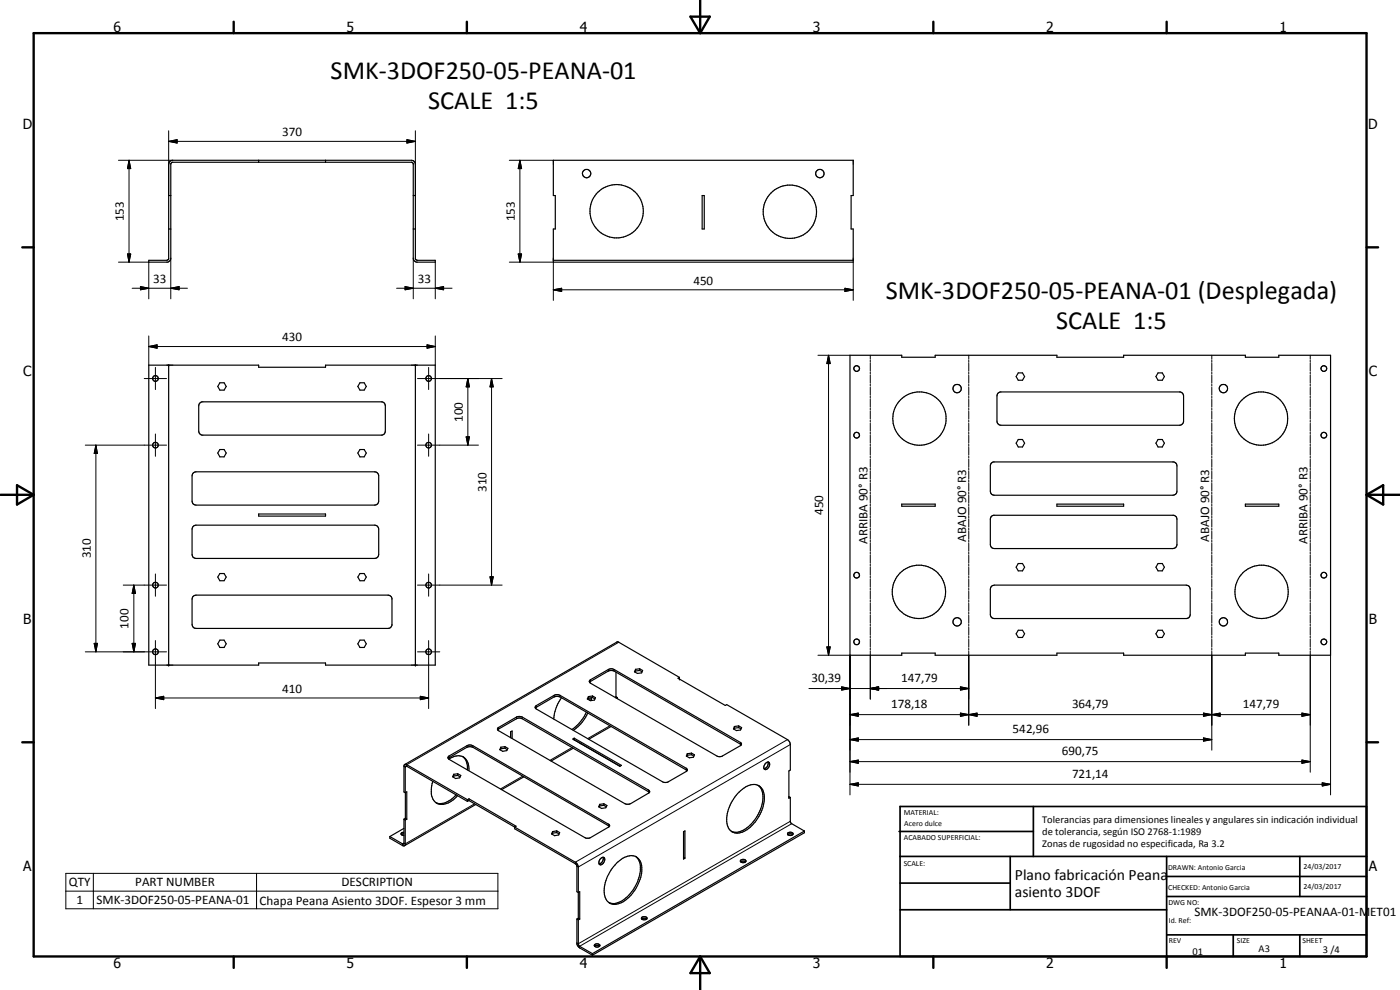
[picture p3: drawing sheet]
<svg xmlns="http://www.w3.org/2000/svg" width="420mm" height="297mm" viewBox="0 0 420 297" stroke-linecap="round" stroke-linejoin="round" font-family="sans-serif">
<g fill="none" stroke="#000" stroke-width=".35">
<path d="M50.6 58.7h.7M50.9 48.5l.9-.4 72.2 .1 .5 .6 .2 .5v28.3l.6 .5h5.3v.6h-5.6l-.7-.5-.2-.4-.1-28.7-.4-.4h-72l-.3 .4-.1 28.7-.2 .4-.7 .5h-5.6v-.6h5.4l.5-.5v-28.3zM77.6 48.1v.6M97.7 48.1v.6M124 58.7h.7M166.1 48.1h90v10.6h-.7v10h.7v10h-90v-10h.6v-10h-.6zM210.7 58.7h.7v10h-.7zM50.6 68.7h.7M124 68.7h.7M166.1 78.1h90M44.7 109.6h32.9v.6h20.1v-.6h32.9v90h-32.9v-.7h-20.1v.7h-32.9zM50.6 109.6v90"/>
<path d="M66 114.9h1.3l.6 1.1-.6 1.1h-1.3l-.6-1.1zM108 114.9h1.3l.6 1.1-.6 1.1h-1.3l-.6-1.1zM124.7 109.6v90M255.1 106.6h15.5v.6h10.1v-.6h36.5v.6h20v-.6h36.5v.6h10.1v-.6h15.5v90h-15.5v-.6h-10.1v.6h-36.5v-.6h-20v.6h-36.5v-.6h-10.1v.6h-15.5zM299.5 118l.6-.4h54.2l.6 .4 .3 .8v7.9l-.7 .8-.5 .1h-53.6l-.9-.5-.3-.7v-7.6zM305.6 111.9h1.3l.6 1.1-.6 1.1h-1.3l-.6-1.1zM347.5 111.9h1.3l.7 1.1-.7 1.1h-1.3l-.6-1.1zM59.9 121l.7-.4h54.1l.7 .4 .2 .8v7.6l-.2 .7-.7 .5h-54.1l-.7-.5-.3-.7v-7.6zM66 134.9h1.3l.6 1-.6 1.2h-1.3l-.6-1.2zM108 134.9h1.3l.6 1-.6 1.2h-1.3l-.6-1.2zM297.5 139l.6-.4h54.1l.8 .4 .2 .8v7.9l-.4 .6-.8 .3h-53.6l-.8-.3-.4-.9v-7.6zM305.6 131.9h1.3l.6 1.1-.6 1.1h-1.3l-.6-1.1z"/>
<path d="M347.5 131.9h1.3l.7 1.1-.7 1.1h-1.3l-.6-1.1zM57.9 142l.9-.4h53.9l.5 .2 .5 .9v7.7l-.5 .9-.8 .3h-53.6l-.9-.5-.3-.7v-7.7zM57.9 158l.9-.4h53.9l.5 .2 .5 .9v7.7l-.5 .9-.8 .3h-53.6l-.9-.5-.3-.7v-7.7zM77.6 154.2h20.1v.7h-20.1zM270.6 151.3h10.1v.6h-10.1zM297.5 155l.6-.4h54.1l.8 .4 .2 .8v7.9l-.4 .6-.8 .3h-53.6l-.8-.3-.4-.9v-7.6zM317.2 151.3h20v.6h-20zM373.7 151.3h10.1v.6h-10.1zM57.9 179l.9-.4h57.6l.8 .2 .4 .7v8.1l-.6 .9-.6 .1h-57.6l-.5-.1-.4-.4-.3-.7v-7.7zM66 172.1h1.3l.6 1-.6 1.1h-1.3l-.6-1.1zM108 172.1h1.3l.6 1-.6 1.1h-1.3l-.6-1.1zM297.5 176l.9-.4h57.6l.9 .4 .3 .8v7.6l-.4 .9-.8 .3h-57.6l-.8-.3-.4-.9v-7.6z"/>
<path d="M305.6 169.1h1.3l.6 1.1-.6 1.1h-1.3l-.6-1.1zM347.5 169.1h1.3l.7 1.1-.7 1.1h-1.3l-.6-1.1zM66 192.1h1.3l.6 1.1-.6 1.1h-1.3l-.6-1.1zM108 192.1h1.3l.6 1.1-.6 1.1h-1.3l-.6-1.1zM305.6 189.1h1.3l.6 1.1-.6 1.1h-1.3l-.6-1.1zM347.5 189.1h1.3l.7 1.1-.7 1.1h-1.3l-.6-1.1zM149.4 219l38.1 22.1 .5 .2 1.3-.2 5.6-3.4M149.4 219l.1-.6 5.5-3.3 .7-.1 1 .1 37.9 21.9 .4 .4-.1 .3M149.4 219l5.6-3.4 .7-.2 1 .2 38.2 22.2M160.7 212.5l-.1-.4 .3-.4 5.4-3.1 .7-.2 1.1 .2 37.8 21.9 .4 .4-.1 .3M160.7 212.5l38.4 22.2h1.3l5.8-3.5M160.7 212.5l5.6-3.4 .7-.2 1.1 .2 38.1 22.2"/>
<path d="M168.5 209.4a12.6 12.6 0 0 0-2.3 6.3M176 213.7a11.8 11.8 0 0 1-4.4 5.2M176.4 214a12.3 12.3 0 0 1-4.4 5.1M176.6 209v.5M176.6 209.5l-.2 .3M176.9 204.2l5.7-3.3 .7-.2 1 .2 37.9 21.9 .3 .5-.3 .4-5.6 3.2h-1.3l-38.1-21.9-.3-.5zM176.9 204.7l5.7-3.4 .7-.1 1 .1 38.2 22.2M177.1 209.4l-.1 .7M177.5 209.3l-.1 .9M177.8 208.8v.5M177.8 208.8l.9 .5-.3 .8-1.2 .1-.9-.5 .3-.7M177.8 208.8l-1.2 .2"/>
<path d="M177.8 209.3l.8 .4M177.8 209.3l-1.2 .2M183.4 218l-6.7 3.8M184.9 209l.4 .3M184.9 201.7v7.6M185.3 209.3v.3M185.3 209.3l-.3 .2M190.7 200.8v.5M190.7 201.3l-.1 .4M192 200.7l.9 .5-.3 .7-1.3 .2-.9-.6 .3-.7M192 200.7l-1.3 .1M192 200.7v.5"/>
<path d="M192 201.2l.7 .3M192 201.2l-1.3 .1M203.9 203.2v.5M203.9 203.2l-.4 .3 14.2 8.2 .4-.3 18.4 10.6 .5 .7 .2 .7v7.7l-.4 .2v8.2l.4-.2M203.9 203.2l-18.7-10.6-63.8 36.8M220.4 218.5l-.1 .3M220.4 218v.5M221.7 217.8l.9 .5-.4 .7-1.2 .2-.9-.5 .3-.7M221.7 217.8l-1.3 .2M221.7 217.8v.5M221.7 218.3l.7 .4M221.7 218.3l-1.3 .2"/>
<path d="M129.9 234.4a6.1 6.1 0 0 0 .9 6.4 4.3 4.3 0 0 0 5.2-.8l1.3-1.2M134.5 227.1l5.7-3.4 .7-.2 1 .2 40.9 23.7 .2 .4-5.8 3.5-1.5 .1-40.9-23.6-.4-.4zM134.5 227.6l5.7-3.4 .7-.2 1 .2 41 23.8M134.7 227.8a3.6 3.6 0 0 1 5.5 .5l.3 .9 .2 2M136.2 232.3v.5M136.2 232.8l-.2 .4M136.9 238.5a5.7 5.7 0 0 1-6 2.3M137.4 232.2l.9 .5-.3 .7-1.3 .2-.9-.6 .4-.7M137.4 232.2l-1.2 .1M137.4 232.2v.5M137.4 232.7l.7 .4M137.4 232.7l-1.2 .1"/>
<path d="M138.8 227a4.3 4.3 0 0 1 1.5 4M140.3 239.9v.6M140.3 239.9l-18.2-10.5h-.6l-.3 .3v7.9l.4 .2 .5-.2v8.2M140.7 239.7v.5M140.7 239.7l-.4 .2M140.7 239.7l14.2 8.2-.4 .3M150.3 224.2v.5M150.3 224.7l-.2 .3M151.5 224l.9 .5-.3 .7-1.2 .2-.9-.5 .3-.7M151.5 224l-1.2 .2M151.5 224v.5M151.5 224.5l.7 .4"/>
<path d="M151.5 224.5l-1.2 .2M153.2 221.3v-1.7l.5-.3v2.3M157.2 233.1l-6.6 3.8M172 224.5l-6.6 3.8M172.3 221.5l14.2 8.2-.5 .2M172.3 221.5v.5M172.3 222l13.8 7.9M172.3 221.5l-.4 .2 14.1 8.2M172.3 222h.1M174.4 223.1v.1M206.3 226.6l-.1 .3M206.3 226.1v.5"/>
<path d="M207.5 226l.9 .5-.3 .7-1.2 .2-.9-.5 .3-.8M207.5 226l-1.2 .1M207.5 226v.4M207.5 226.4l.7 .5M207.5 226.4l-1.2 .2M221.3 238.1a6.4 6.4 0 0 1 5.7-2.6 3.3 3.3 0 0 1 2.4 3.3 11.7 11.7 0 0 1-7.1 11 3.2 3.2 0 0 1-4.2-3.3 12.4 12.4 0 0 1 3.2-8.4zM227.5 235.6a6.1 6.1 0 0 1 .8 7 10.8 10.8 0 0 1-7.1 7.1l-1.7-.2M229.6 229.2a.75 .75 0 0 1 1.3-.3 1.37 1.37 0 0 1-1.5 1.9l-.2-.7zM230.5 228.6a1.7 1.7 0 0 1-1.2 2.1M236.8 239l.4 .3M237.2 239.3v7.3l.4 .5 3.8 2.2M120.5 250.4l.7 .3"/>
<path d="M121.2 245.8v7.3l-.4 .1-3.8-2.2M121.2 248.5l-4.2 2.5M121.2 245.8l.4 .2M121.2 249.7a.57 .57 0 0 0-.6 .1 .57 .57 0 0 0-.1 .6M121.2 250.2l-.7 .2M121.6 246v7.6l-.3 .2-.5-.1-3.8-2.2v-.5M121.7 245.5l.4 .3M121.7 245.5l-.5 .3M122.1 245.8l-.5 .2M140.3 240.5l-18.5-10.6-.2 .3 .1 15.3M140.7 240.2l-.4 .3M140.7 240.2l13.8 8"/>
<path d="M142.8 241.4l-21.4 12.3M154.5 248.2v.5l18.4 10.7 .2 .5v7.6l.5 .3 .4-.3v8.3M154.5 248.2l18.2 10.5 .5 .5 .4 .9v15.4M165.9 250l-.2 .3M165.9 249.5v.5M167.1 249.3l.9 .5-.3 .7-1.3 .2-.9-.5 .4-.7M167.1 249.3l-1.2 .2M167.1 249.3v.5M167.1 249.8l.7 .4M167.1 249.8l-1.2 .2M180 241.8l-.1 .3M180 241.3v.5"/>
<path d="M181 257.2a1.81 1.81 0 0 1-1.2 2M181 257.2a1.3 1.3 0 0 1 .4 1.3 1.3 1.3 0 0 1-1 1l-.6-.3M181 257.2a1.59 1.59 0 0 0-1.2 2M181.2 241.2l.9 .5-.3 .7-1.3 .2-.8-.5 .3-.8M181.2 241.2l-1.2 .1M181.2 241.2v.4M181.2 241.6l.7 .5M181.2 241.6l-1.2 .2M185 259a5.9 5.9 0 0 1 5.6-2.1 4 4 0 0 1 2 4.5 12.2 12.2 0 0 1-6.6 9.6 3.1 3.1 0 0 1-4.6-2.6 12.6 12.6 0 0 1 3.6-9.4zM190.8 257l.3 .3a5.5 5.5 0 0 1 .7 6 10.5 10.5 0 0 1-7.4 7.8l-1.6-.3M205.1 257.3h.1M205.1 249.6l.5-.3v8.2l-.5 .3z"/>
<path d="M205.2 257.3l.4 .2M205.2 249.6v7.7M222.3 258.1a.9 .9 0 0 1 .9-.3 .9 .9 0 0 1 .6 .7 .95 .95 0 0 1-1.6-.3zM222.3 258.6l.5-.2 1 .2M236.4 250.4l.5-.2 1 .2M236.4 250.4l.8 .3 .7-.3M236.4 250.4a.82 .82 0 0 1 .6-.7 .82 .82 0 0 1 .9 .2v.5M241.4 249.3v.6l-63.6 36.7M241.4 249.3l-63.6 36.8M173.1 275.8l.1 7.6 .7 1 3.9 2.2M173.1 275.8l.5 .2M173.6 276v7.3l.3 .6 3.9 2.2"/>
<path d="M173.6 275.5l-.5 .3M173.6 275.5l.4 .3M174 275.8l-.4 .2M192.6 275.8l.5 .2 1-.2M192.6 275.8l-.1-.3a1.01 1.01 0 0 1 1.7 0l-.1 .3M192.6 275.8l.5-.3 1 .3M177.8 286.1v.5M178.5 283.9l.7 .3 .7-.3M178.5 283.9l-.1-.1a.84 .84 0 0 1 .8-.7 .84 .84 0 0 1 .8 .7l-.1 .1M178.5 283.9l.5-.2 .9 .2"/>
<circle cx="176.1" cy="52.1" r="1.25"/>
<circle cx="246" cy="52.1" r="1.26"/>
<circle cx="185" cy="63.4" r="8"/>
<circle cx="237.1" cy="63.5" r="8"/>
<circle cx="46.6" cy="113.6" r=".85"/>
<circle cx="128.7" cy="113.6" r=".86"/>
<circle cx="257.1" cy="110.6" r=".85"/>
<circle cx="287.2" cy="116.6" r="1.27"/>
<circle cx="367.2" cy="116.6" r="1.26"/>
<circle cx="397.3" cy="110.6" r=".86"/>
<circle cx="46.6" cy="133.6" r=".84"/>
<circle cx="128.7" cy="133.6" r=".85"/>
<circle cx="257.1" cy="130.6" r=".85"/>
<circle cx="275.9" cy="125.6" r="8"/>
<circle cx="378.5" cy="125.6" r="8"/>
<circle cx="397.3" cy="130.6" r=".86"/>
<circle cx="46.6" cy="175.6" r=".84"/>
<circle cx="128.7" cy="175.6" r=".85"/>
<circle cx="257.1" cy="172.6" r=".85"/>
<circle cx="275.8" cy="177.6" r="8"/>
<circle cx="378.6" cy="177.6" r="8"/>
<circle cx="397.3" cy="172.6" r=".86"/>
<circle cx="46.6" cy="195.6" r=".85"/>
<circle cx="128.7" cy="195.6" r=".86"/>
<circle cx="257.1" cy="192.6" r=".85"/>
<circle cx="287.2" cy="186.6" r="1.25"/>
<circle cx="367.2" cy="186.6" r="1.24"/>
<circle cx="397.3" cy="192.6" r=".86"/>
</g>
<g fill="#000">
<circle cx="50.6" cy="109.6" r=".18"/>
<circle cx="124.7" cy="109.6" r=".18"/>
<circle cx="50.6" cy="199.6" r=".18"/>
<circle cx="124.7" cy="199.6" r=".18"/>
<circle cx="184.9" cy="209" r=".18"/>
<circle cx="203.9" cy="203.7" r=".18"/>
<circle cx="236.8" cy="239" r=".18"/>
</g>
<g fill="none" stroke="#000" stroke-width=".3">
<path d="M50.6 39.2v19.5M124.7 39.2v19.5M35.5 48.1h16.3M38.7 48.1l.5 2.5h-.9zM38.7 48.1v30.6M50.6 42.4l2.6-.5v1zM50.6 42.4h74.1M122.1 41.9l2.6 .5-2.6 .5zM152.9 48.1h13.2M156 48.1l.5 2.5h-1zM156 48.1v30.6M35.5 78.7h9.2v11"/>
<path d="M38.3 76.2h.9l-.5 2.5zM51.3 77.5v12.2M124 77.5v12.2M130.6 78.7v11M152.9 78.7h13.2v11.4M155.5 76.2h1l-.5 2.5zM256.1 78.7v11.4M39.7 86.5h16.5M42.2 86l2.5 .5-2.5 .5zM51.3 86.5l2.5-.5v1zM119 86.5h16.7M121.6 86l2.4 .5-2.4 .5z"/>
<path d="M130.6 86.5l2.5-.5v1zM166.1 87l2.5-.5v1zM166.1 87h90M253.6 86.5l2.5 .5-2.5 .5zM43.3 113.6h6.7M44.7 104l2.4-.5v1zM44.7 104h85.9M44.7 100.8v8.8M46.6 110.2v6.7M125.3 113.6h25.4M128.2 103.5l2.4 .5-2.4 .5zM128.6 110.2v6.7"/>
<path d="M130.6 100.8v8.8M140.4 113.6l.5 2.5h-1zM140.4 113.6v20M147.5 113.6l.5 2.5h-.9zM147.5 113.6v62M245.5 106.6h9.6M248.7 106.6l.5 2.5h-1.1zM248.7 106.6v90M261.2 106.6v1.2M261.2 108.1v.6M261.2 109v2.4M261.2 111.7v.6"/>
<path d="M261.2 112.6v2.4M261.2 115.3v.6M261.2 116.2v2.4M261.2 118.9v.6M261.2 119.8v2.4M290.7 106.6v1.2M290.7 108.1v.6M290.7 109v2.4M290.7 111.7v.6M290.7 112.6v2.4M290.7 115.3v.6M290.7 116.2v2.4"/>
<path d="M290.7 118.9v.6M290.7 119.8v2.4M363.7 106.6v1.2M363.7 108.1v.6M363.7 109v2.4M363.7 111.7v.6M363.7 112.6v2.4M363.7 115.3v.6M363.7 116.2v2.4M363.7 118.9v.6M363.7 119.8v2.4M393.2 106.6v1.2"/>
<path d="M393.2 108.1v.6M393.2 109v2.4M393.2 111.7v.6M393.2 112.6v2.4M393.2 115.3v.6M393.2 116.2v2.4M393.2 118.9v.6M393.2 119.8v2.4M25.6 133.6h24.4M28.8 133.6l.4 2.5h-.9zM28.8 133.6v62M46.6 130.2v6.7"/>
<path d="M125.3 133.6h18.3M128.6 130.2v6.7M139.9 131.1h1l-.5 2.5zM261.2 122.5v.6M261.2 123.4v2.4M261.2 126.1v.6M261.2 127v2.4M261.2 129.7v.6M261.2 130.6v2.4M261.2 133.3v.6M261.2 134.2v2.4M261.2 136.9v.6"/>
<path d="M261.2 137.8v2.4M290.7 122.5v.6M290.7 123.4v2.4M290.7 126.1v.6M290.7 127v2.4M290.7 129.7v.6M290.7 130.6v2.4M290.7 133.3v.6M290.7 134.2v2.4M290.7 136.9v.6M290.7 137.8v2.4M363.7 122.5v.6"/>
<path d="M363.7 123.4v2.4M363.7 126.1v.6M363.7 127v2.4M363.7 129.7v.6M363.7 130.6v2.4M363.7 133.3v.6M363.7 134.2v2.4M363.7 136.9v.6M363.7 137.8v2.4M393.2 122.5v.6M393.2 123.4v2.4M393.2 126.1v.6"/>
<path d="M393.2 127v2.4M393.2 129.7v.6M393.2 130.6v2.4M393.2 133.3v.6M393.2 134.2v2.4M393.2 136.9v.6M393.2 137.8v2.4M261.2 140.5v.6M261.2 141.4v2.4M261.2 144.1v.6M261.2 145v2.4M261.2 147.7v.6"/>
<path d="M261.2 148.6v2.4M261.2 151.3v.6M261.2 152.2v2.4M261.2 154.9v.6M261.2 155.8v2.4M261.2 158.5v.6M261.2 159.4v2.4M290.7 140.5v.6M290.7 141.4v2.4M290.7 144.1v.6M290.7 145v2.4M290.7 147.7v.6"/>
<path d="M290.7 148.6v2.4M290.7 151.3v.6M290.7 152.2v2.4M290.7 154.9v.6M290.7 155.8v2.4M290.7 158.5v.6M290.7 159.4v2.4M363.7 140.5v.6M363.7 141.4v2.4M363.7 144.1v.6M363.7 145v2.4M363.7 147.7v.6"/>
<path d="M363.7 148.6v2.4M363.7 151.3v.6M363.7 152.2v2.4M363.7 154.9v.6M363.7 155.8v2.4M363.7 158.5v.6M363.7 159.4v2.4M393.2 140.5v.6M393.2 141.4v2.4M393.2 144.1v.6M393.2 145v2.4M393.2 147.7v.6"/>
<path d="M393.2 148.6v2.4M393.2 151.3v.6M393.2 152.2v2.4M393.2 154.9v.6M393.2 155.8v2.4M393.2 158.5v.6M393.2 159.4v2.4M37 175.6h13M40.2 175.6l.5 2.5h-1zM40.2 175.6v20M46.6 172.2v6.7M125.3 175.6h25.4"/>
<path d="M128.6 172.2v6.7M147.1 173.1h.9l-.5 2.5zM261.2 162.1v.6M261.2 163v2.4M261.2 165.7v.6M261.2 166.6v2.4M261.2 169.3v.6M261.2 170.2v2.4M261.2 172.9v.6M261.2 173.8v2.4M261.2 176.5v.6M261.2 177.4v2.4"/>
<path d="M290.7 162.1v.6M290.7 163v2.4M290.7 165.7v.6M290.7 166.6v2.4M290.7 169.3v.6M290.7 170.2v2.4M290.7 172.9v.6M290.7 173.8v2.4M290.7 176.5v.6M290.7 177.4v2.4M363.7 162.1v.6M363.7 163v2.4"/>
<path d="M363.7 165.7v.6M363.7 166.6v2.4M363.7 169.3v.6M363.7 170.2v2.4M363.7 172.9v.6M363.7 173.8v2.4M363.7 176.5v.6M363.7 177.4v2.4M393.2 162.1v.6M393.2 163v2.4M393.2 165.7v.6M393.2 166.6v2.4"/>
<path d="M393.2 169.3v.6M393.2 170.2v2.4M393.2 172.9v.6M393.2 173.8v2.4M393.2 176.5v.6M393.2 177.4v2.4M25.6 195.6h24.4M28.3 193h.9l-.4 2.6zM39.7 193h1l-.5 2.6zM46.6 192.2v20.4M125.3 195.6h6.7M128.6 192.2v20.4"/>
<path d="M185.7 192.7l-63.6 36.7v.5l-.5 .3-.4-.3M245.5 196.6h9.6v41.9M248.1 194.1h1.1l-.5 2.5zM261.2 180.1v.6M261.2 181v2.4M261.2 183.7v.6M261.2 184.6v2.4M261.2 187.3v.6M261.2 188.2v2.4M261.2 190.9v.6M261.2 191.8v2.4M261.2 194.5v.6"/>
<path d="M261.2 195.4v14.4M290.7 180.1v.6M290.7 181v2.4M290.7 183.7v.6M290.7 184.6v2.4M290.7 187.3v.6M290.7 188.2v2.4M290.7 190.9v.6M290.7 191.8v2.4M290.7 194.5v.6M290.7 195.4v22.2M363.7 180.1v.6"/>
<path d="M363.7 181v2.4M363.7 183.7v.6M363.7 184.6v2.4M363.7 187.3v.6M363.7 188.2v2.4M363.7 190.9v.6M363.7 191.8v2.4M363.7 194.5v.6M363.7 195.4v29.7M393.2 180.1v.6M393.2 181v2.4M393.2 183.7v.6"/>
<path d="M393.2 184.6v2.4M393.2 187.3v.6M393.2 188.2v2.4M393.2 190.9v.6M393.2 191.8v2.4M393.2 194.5v.6M393.2 195.4v36.3M399.3 196.6v41.9M46.6 209.4l2.5-.5v1zM46.6 209.4h82M126.1 208.9l2.5 .5-2.5 .5zM149.6 218.3v.4"/>
<path d="M155 215.1v.5M156.7 215.1v.5M160.9 211.7v.5M166.3 208.6v.5M168.1 208.6v.5M177.2 204v.5M182.6 200.9v.4M183 217.8l-6.7 3.8M184.3 200.9v.4M242.8 206.6h47.9M252.6 206.1l2.5 .5-2.5 .5zM255.1 214.4l2.5-.4v.9z"/>
<path d="M255.1 214.4h138.1M261.2 206.6l2.5-.5v1zM288.2 206.1l2.5 .5-2.5 .5zM288.2 214l2.5 .4-2.5 .5zM290.7 214.4l2.5-.4v.9zM361.2 214l2.5 .4-2.5 .5zM363.7 214.4l2.5-.4v.9zM390.7 214l2.5 .4-2.5 .5zM134.8 226.8v.5M140.2 223.7v.5M141.9 223.7v.5M156.9 232.9l-6.7 3.8"/>
<path d="M171.7 224.3l-6.7 3.8M174.1 222.9l-.1 .1M194.6 237v.5M205.9 230.5v.5M222.2 222.8v.5M236.3 221.9l-63.6 36.8v.5M237.2 223.4l-63.6 36.7-.5-.2M255.1 221.9l2.5-.5v1zM255.1 228.5l2.5-.5v1zM255.1 235.3l2.5-.4v.9zM255.1 221.9h108.6M255.1 228.5h138.1"/>
<path d="M255.1 235.3h144.2M361.2 221.4l2.5 .5-2.5 .5zM390.7 228l2.5 .5-2.5 .5zM396.8 234.9l2.5 .4-2.5 .5zM142.4 241.2l-20.8 12-.4-.2-.4 .2v.5M182.6 247.3v.4M237.2 246.4l-63.6 36.8-.5-.3M237.6 247.1l-63.7 36.8v.5M19.8 262h129.6v10.7h-129.6zM19.8 267.4h129.6M28 262v10.7M77 262v10.7"/>
</g>
<g fill="none" stroke="#000" stroke-width=".71">
<path d="M10.1 9.9h400v277.1h-400zM70.1 6.5v3.4M140.1 6.5v3.4M207.2 5h5.8l-2.9 4.9zM210.1 0v9.9M280.1 6.5v3.4M350.1 6.5v3.4M6.7 74.2h3.4M410.1 74.2h3.5M.1 148.5h10M5.1 145.6l5 2.9-5 2.9zM410.1 148.5h10"/>
<path d="M410.1 148.5l5-2.9v5.8zM6.7 222.7h3.4M410.1 222.7h3.5M70.1 287v3.4M140.1 287v3.4M210.1 287v10M210.1 287l2.9 5h-5.8zM280.1 287v3.4M350.1 287v3.4"/>
</g>
<g fill="none" stroke="#000" stroke-width=".51">
<path d="M269.8 249.5h40.3M270.1 242h140v45h-140zM270.1 257h140M303.2 257v16M310.1 242v15M350.1 257v30M390.1 257v12M270.1 265h33.1M270.1 273h80M350.1 269h60M350.1 263h60M350.1 280.5h60"/>
<path d="M370.1 280.5v6.5M390.1 280.5v6.5"/>
</g>
<g fill="#000">
<path d="M38.7 48.1l.5 2.5h-.9zM50.6 42.4l2.6-.5v1zM122.1 41.9l2.6 .5-2.6 .5zM156 48.1l.5 2.5h-1zM38.3 76.2h.9l-.5 2.5zM155.5 76.2h1l-.5 2.5zM42.2 86l2.5 .5-2.5 .5zM51.3 86.5l2.5-.5v1zM121.6 86l2.4 .5-2.4 .5zM130.6 86.5l2.5-.5v1zM166.1 87l2.5-.5v1zM253.6 86.5l2.5 .5-2.5 .5z"/>
<path d="M44.7 104l2.4-.5v1zM128.2 103.5l2.4 .5-2.4 .5zM140.4 113.6l.5 2.5h-1zM147.5 113.6l.5 2.5h-.9zM248.7 106.6l.5 2.5h-1.1zM28.8 133.6l.4 2.5h-.9zM139.9 131.1h1l-.5 2.5zM40.2 175.6l.5 2.5h-1zM147.1 173.1h.9l-.5 2.5zM28.3 193h.9l-.4 2.6zM39.7 193h1l-.5 2.6zM248.1 194.1h1.1l-.5 2.5z"/>
<path d="M46.6 209.4l2.5-.5v1zM126.1 208.9l2.5 .5-2.5 .5zM252.6 206.1l2.5 .5-2.5 .5zM255.1 214.4l2.5-.4v.9zM261.2 206.6l2.5-.5v1zM288.2 206.1l2.5 .5-2.5 .5zM288.2 214l2.5 .4-2.5 .5zM290.7 214.4l2.5-.4v.9zM361.2 214l2.5 .4-2.5 .5zM363.7 214.4l2.5-.4v.9zM390.7 214l2.5 .4-2.5 .5zM255.1 221.9l2.5-.5v1z"/>
<path d="M255.1 228.5l2.5-.5v1zM255.1 235.3l2.5-.4v.9zM361.2 221.4l2.5 .5-2.5 .5zM390.7 228l2.5 .5-2.5 .5zM396.8 234.9l2.5 .4-2.5 .5z"/>
</g>
<g font-size="7.9">
<text x="99.2" y="23.8">SMK-3DOF250-05-PEANA-01</text>
<text x="128.5" y="32.8">SCALE 1:5</text>
<text x="265.8" y="89.7">SMK-3DOF250-05-PEANA-01 (Desplegada)</text>
<text x="317" y="98.6">SCALE 1:5</text>
</g>
<g font-size="4.7">
<text x="304.6" y="263.9">Plano fabricación Peana</text>
<text x="304.6" y="269.3">asiento 3DOF</text>
</g>
<g font-size="4.2">
<text x="34" y="9.6">6</text>
<text x="104" y="9.6">5</text>
<text x="174" y="9.6">4</text>
<text x="244" y="9.6">3</text>
<text x="314" y="9.6">2</text>
<text x="384" y="9.6">1</text>
<text x="6.8" y="38.7">D</text>
<text x="410.6" y="38.7">D</text>
<text x="7" y="112.9">C</text>
<text x="410.8" y="112.9">C</text>
<text x="7" y="187.1">B</text>
<text x="410.8" y="187.1">B</text>
<text x="7" y="261.4">A</text>
<text x="410.8" y="261.4">A</text>
<text x="34" y="290.4">6</text>
<text x="104" y="290.4">5</text>
<text x="174" y="290.4">4</text>
<text x="244" y="290.4">3</text>
<text x="314" y="290.4">2</text>
<text x="384" y="290.4">1</text>
</g>
<g font-size="3.9">
<text x="84.7" y="40.9">370</text>
<text x="37.2" y="66.4" transform="rotate(-90 37.2 66.4)">153</text>
<text x="154.5" y="66.4" transform="rotate(-90 154.5 66.4)">153</text>
<text x="46" y="84.9">33</text>
<text x="125.4" y="84.9">33</text>
<text x="208.1" y="85.4">450</text>
<text x="84.7" y="102.4">430</text>
<text x="138.9" y="126.6" transform="rotate(-90 138.9 126.6)">100</text>
<text x="146" y="147.6" transform="rotate(-90 146 147.6)">310</text>
<text x="247.1" y="154.6" transform="rotate(-90 247.1 154.6)">450</text>
<text x="27.3" y="167.6" transform="rotate(-90 27.3 167.6)">310</text>
<text x="260.4" y="163.2" transform="rotate(-90 260.4 163.2)">ARRIBA 90° R3</text>
<text x="289.9" y="162.5" transform="rotate(-90 289.9 162.5)">ABAJO 90° R3</text>
<text x="362.9" y="162.5" transform="rotate(-90 362.9 162.5)">ABAJO 90° R3</text>
<text x="392.4" y="163.2" transform="rotate(-90 392.4 163.2)">ARRIBA 90° R3</text>
<text x="38.6" y="188.6" transform="rotate(-90 38.6 188.6)">100</text>
<text x="84.7" y="207.9">410</text>
<text x="243.5" y="204.5">30,39</text>
<text x="270.5" y="204.5">147,79</text>
<text x="267.5" y="212.4">178,18</text>
<text x="321.7" y="212.4">364,79</text>
<text x="373" y="212.4">147,79</text>
<text x="303.9" y="219.8">542,96</text>
<text x="318.7" y="226.5">690,75</text>
<text x="321.7" y="233.3">721,14</text>
<text x="20.6" y="266">QTY</text>
<text x="40.6" y="266">PART NUMBER</text>
<text x="102.5" y="266">DESCRIPTION</text>
<text x="22.9" y="271.3">1</text>
<text x="28.9" y="271.3">SMK-3DOF250-05-PEANA-01</text>
<text x="77.9" y="271.4">Chapa Peana Asiento 3DOF. Espesor 3 mm</text>
<text x="358.5" y="275">SMK-3DOF250-05-PEANAA-01-MET01</text>
</g>
<g font-size="3.1">
<text x="312.7" y="246.8">Tolerancias para dimensiones lineales y angulares sin indicación individual</text>
<text x="312.7" y="250.4">de tolerancia, según ISO 2768-1:1989</text>
<text x="312.7" y="254">Zonas de rugosidad no especificada, Ra 3.2</text>
<text x="357.9" y="286.4">01</text>
<text x="377.7" y="285.6">A3</text>
<text x="397" y="285.9">3 /4</text>
</g>
<g font-size="2.4">
<text x="271.2" y="244.4">MATERIAL:</text>
<text x="271.3" y="252">ACABADO SUPERFICIAL:</text>
<text x="271.4" y="247.9">Acero dulce</text>
<text x="271.2" y="259.7">SCALE:</text>
<text x="350.6" y="260.9">DRAWN: Antonio Garcia</text>
<text x="391.2" y="260.6">24/03/2017</text>
<text x="350.6" y="267">CHECKED: Antonio Garcia</text>
<text x="391.2" y="266.7">24/03/2017</text>
<text x="350.6" y="271.4">DWG NO:</text>
<text x="350.8" y="276.9">Id. Ref:</text>
<text x="350.8" y="282.8">REV</text>
<text x="371.2" y="282.9">SIZE</text>
<text x="390.9" y="282.9">SHEET</text>
</g>
</svg>
